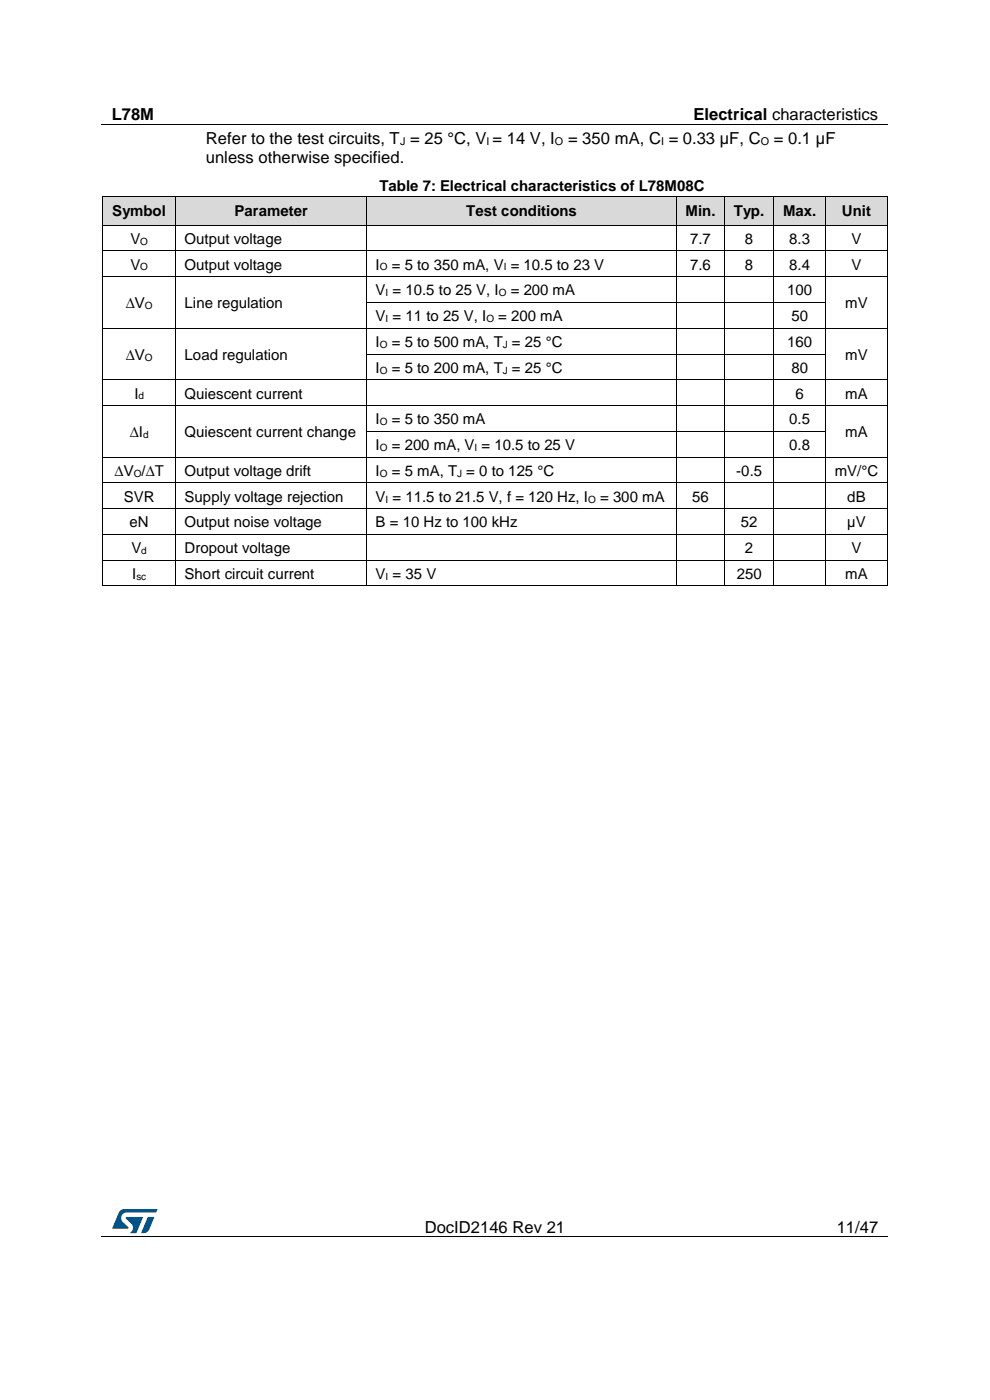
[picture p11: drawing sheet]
<svg xmlns="http://www.w3.org/2000/svg" width="210mm" height="297mm" viewBox="0 0 210 297" stroke-linecap="round" stroke-linejoin="round" font-family="sans-serif">
<path d="M21.5 26.5h166.8M21.5 262.4h166.8" fill="none" stroke="#000" stroke-width=".21"/>
<g fill="#000">
<path d="M104.4 26.4h.1v.1h-.1z" fill-rule="evenodd"/>
<path d="M61.6 262.3h.1v.2h-.1z" fill-rule="evenodd"/>
<path d="M148 262.3h.2v.2h-.2z" fill-rule="evenodd"/>
</g>
<g fill="#005288">
<path d="M25.4 256.9l.6-.4h.4l7 .1-.3 .6h-6.2a1.26 1.26 0 0 0-1.2 1.1 1.26 1.26 0 0 0 .8 1.4l.7 .6v.3l-3.4 .1z"/>
<path d="M31.4 258.2l1.3 .1-1 2.5a1.32 1.32 0 0 1-1.7 .7z"/>
<path d="M26.7 258.2l3.6 .1-1.4 3.3h-1.4a1.35 1.35 0 0 0 .7-1.2 1.35 1.35 0 0 0-.8-1.2l-.7-.6z"/>
</g>
<g fill="#d9d9d9">
<path d="M21.9 41.7h15.3v6h-15.3z" fill-rule="evenodd"/>
<path d="M23.7 41.7h11.7v6h-11.7z" fill-rule="evenodd"/>
<path d="M37.3 41.7h40.5v6h-40.5z" fill-rule="evenodd"/>
<path d="M39.2 41.7h36.7v6h-36.7z" fill-rule="evenodd"/>
<path d="M77.8 41.7h65.7v6h-65.7z" fill-rule="evenodd"/>
<path d="M79.7 41.7h61.9v6h-61.9z" fill-rule="evenodd"/>
<path d="M143.5 41.7h10.2v6h-10.2z" fill-rule="evenodd"/>
<path d="M145.4 41.7h6.4v6h-6.4z" fill-rule="evenodd"/>
<path d="M153.7 41.7h10.4v6h-10.4z" fill-rule="evenodd"/>
<path d="M155.6 41.7h6.7v6h-6.7z" fill-rule="evenodd"/>
<path d="M164.2 41.7h10.9v6h-10.9z" fill-rule="evenodd"/>
<path d="M166.1 41.7h7.1v6h-7.1z" fill-rule="evenodd"/>
<path d="M175.2 41.7h13v6h-13z" fill-rule="evenodd"/>
<path d="M177 41.7h9.4v6h-9.4z" fill-rule="evenodd"/>
</g>
<g fill="#000">
<path d="M21.7 47.7h.2v.1h-.2z" fill-rule="evenodd"/>
<path d="M21.7 47.7h.2v.1h-.2z" fill-rule="evenodd"/>
<path d="M21.7 53.1h.2v.2h-.2z" fill-rule="evenodd"/>
<path d="M21.7 58.6h.2v.2h-.2z" fill-rule="evenodd"/>
<path d="M21.7 41.6l.1 .1z" fill-rule="evenodd"/>
<path d="M21.7 41.6l.1 .1z" fill-rule="evenodd"/>
<path d="M21.9 47.7h.1v.1h-.1z" fill-rule="evenodd"/>
<path d="M37.1 47.7h.2v.1h-.2z" fill-rule="evenodd"/>
<path d="M37.1 53.1h.2v.2h-.2z" fill-rule="evenodd"/>
<path d="M37.1 58.6h.2v.2h-.2z" fill-rule="evenodd"/>
<path d="M37.2 41.6l.1 .1z" fill-rule="evenodd"/>
<path d="M37.3 47.7h.2v.1h-.2z" fill-rule="evenodd"/>
<path d="M77.7 47.7h.2v.1h-.2z" fill-rule="evenodd"/>
<path d="M77.7 53.1h.2v.2h-.2z" fill-rule="evenodd"/>
<path d="M77.7 58.6h.2v.2h-.2z" fill-rule="evenodd"/>
<path d="M77.7 41.6l.1 .1z" fill-rule="evenodd"/>
<path d="M77.9 47.7h.1v.1h-.1z" fill-rule="evenodd"/>
<path d="M143.4 47.7h.1v.1h-.1z" fill-rule="evenodd"/>
<path d="M143.4 53.1h.1v.2h-.1z" fill-rule="evenodd"/>
<path d="M143.4 58.6h.1v.2h-.1z" fill-rule="evenodd"/>
<path d="M143.4 41.6l.1 .1z" fill-rule="evenodd"/>
<path d="M143.5 47.7h.2v.1h-.2z" fill-rule="evenodd"/>
<path d="M153.6 47.7h.2v.1h-.2z" fill-rule="evenodd"/>
<path d="M153.6 53.1h.2v.2h-.2z" fill-rule="evenodd"/>
<path d="M153.6 58.6h.2v.2h-.2z" fill-rule="evenodd"/>
<path d="M153.7 41.6v.1z" fill-rule="evenodd"/>
<path d="M153.8 47.7h.2v.1h-.2z" fill-rule="evenodd"/>
<path d="M164.1 47.7h.1v.1h-.1z" fill-rule="evenodd"/>
<path d="M164.1 53.1h.1v.2h-.1z" fill-rule="evenodd"/>
<path d="M164.1 58.6h.1v.2h-.1z" fill-rule="evenodd"/>
<path d="M164.1 41.6l.1 .1z" fill-rule="evenodd"/>
<path d="M164.2 47.7h.2v.1h-.2z" fill-rule="evenodd"/>
<path d="M175 47.7h.2v.1h-.2z" fill-rule="evenodd"/>
<path d="M175 53.1h.2v.2h-.2z" fill-rule="evenodd"/>
<path d="M175 58.6h.2v.2h-.2z" fill-rule="evenodd"/>
<path d="M175.1 41.6l.1 .1z" fill-rule="evenodd"/>
<path d="M175.2 47.7h.2v.1h-.2z" fill-rule="evenodd"/>
<path d="M188.2 47.7h.1v.1h-.1z" fill-rule="evenodd"/>
<path d="M188.2 47.7h.1v.1h-.1z" fill-rule="evenodd"/>
<path d="M188.2 53.1h.1v.2h-.1z" fill-rule="evenodd"/>
<path d="M188.2 58.6h.1v.2h-.1z" fill-rule="evenodd"/>
<path d="M188.2 41.6l.1 .1z" fill-rule="evenodd"/>
<path d="M188.2 41.6l.1 .1z" fill-rule="evenodd"/>
<path d="M21.7 64.1h.2v.1h-.2z" fill-rule="evenodd"/>
<path d="M21.7 69.5h.2v.2h-.2z" fill-rule="evenodd"/>
<path d="M21.7 75h.2v.2h-.2z" fill-rule="evenodd"/>
<path d="M37.1 64.1h.2v.1h-.2z" fill-rule="evenodd"/>
<path d="M37.1 69.5h.2v.2h-.2z" fill-rule="evenodd"/>
<path d="M37.1 75h.2v.2h-.2z" fill-rule="evenodd"/>
<path d="M77.7 64.1h.2v.1h-.2z" fill-rule="evenodd"/>
<path d="M77.7 69.5h.2v.2h-.2z" fill-rule="evenodd"/>
<path d="M77.7 75h.2v.2h-.2z" fill-rule="evenodd"/>
<path d="M143.4 64.1h.1v.1h-.1z" fill-rule="evenodd"/>
<path d="M143.4 69.5h.1v.2h-.1z" fill-rule="evenodd"/>
<path d="M143.4 75h.1v.2h-.1z" fill-rule="evenodd"/>
<path d="M153.6 64.1h.2v.1h-.2z" fill-rule="evenodd"/>
<path d="M153.6 69.5h.2v.2h-.2z" fill-rule="evenodd"/>
<path d="M153.6 75h.2v.2h-.2z" fill-rule="evenodd"/>
<path d="M164.1 64.1h.1v.1h-.1z" fill-rule="evenodd"/>
<path d="M164.1 69.5h.1v.2h-.1z" fill-rule="evenodd"/>
<path d="M164.1 75h.1v.2h-.1z" fill-rule="evenodd"/>
<path d="M175 64.1h.2v.1h-.2z" fill-rule="evenodd"/>
<path d="M175 69.5h.2v.2h-.2z" fill-rule="evenodd"/>
<path d="M175 75h.2v.2h-.2z" fill-rule="evenodd"/>
<path d="M188.2 64.1h.1v.1h-.1z" fill-rule="evenodd"/>
<path d="M188.2 69.5h.1v.2h-.1z" fill-rule="evenodd"/>
<path d="M188.2 75h.1v.2h-.1z" fill-rule="evenodd"/>
<path d="M21.7 80.5h.2v.2h-.2z" fill-rule="evenodd"/>
<path d="M21.7 85.9h.2v.2h-.2z" fill-rule="evenodd"/>
<path d="M21.7 91.4h.2v.2h-.2z" fill-rule="evenodd"/>
<path d="M21.7 96.9h.2v.1h-.2z" fill-rule="evenodd"/>
<path d="M37.1 80.5h.2v.2h-.2z" fill-rule="evenodd"/>
<path d="M37.1 85.9h.2v.2h-.2z" fill-rule="evenodd"/>
<path d="M37.1 91.4h.2v.2h-.2z" fill-rule="evenodd"/>
<path d="M37.1 96.9h.2v.1h-.2z" fill-rule="evenodd"/>
<path d="M77.7 80.5h.2v.2h-.2z" fill-rule="evenodd"/>
<path d="M77.7 85.9h.2v.2h-.2z" fill-rule="evenodd"/>
<path d="M77.7 91.4h.2v.2h-.2z" fill-rule="evenodd"/>
<path d="M77.7 96.9h.2v.1h-.2z" fill-rule="evenodd"/>
<path d="M143.4 80.5h.1v.2h-.1z" fill-rule="evenodd"/>
<path d="M143.4 85.9h.1v.2h-.1z" fill-rule="evenodd"/>
<path d="M143.4 91.4h.1v.2h-.1z" fill-rule="evenodd"/>
<path d="M143.4 96.9h.1v.1h-.1z" fill-rule="evenodd"/>
<path d="M153.6 80.5h.2v.2h-.2z" fill-rule="evenodd"/>
<path d="M153.6 85.9h.2v.2h-.2z" fill-rule="evenodd"/>
<path d="M153.6 91.4h.2v.2h-.2z" fill-rule="evenodd"/>
<path d="M153.6 96.9h.2v.1h-.2z" fill-rule="evenodd"/>
<path d="M164.1 80.5h.1v.2h-.1z" fill-rule="evenodd"/>
<path d="M164.1 85.9h.1v.2h-.1z" fill-rule="evenodd"/>
<path d="M164.1 91.4h.1v.2h-.1z" fill-rule="evenodd"/>
<path d="M164.1 96.9h.1v.1h-.1z" fill-rule="evenodd"/>
<path d="M175 80.5h.2v.2h-.2z" fill-rule="evenodd"/>
<path d="M175 85.9h.2v.2h-.2z" fill-rule="evenodd"/>
<path d="M175 91.4h.2v.2h-.2z" fill-rule="evenodd"/>
<path d="M175 96.9h.2v.1h-.2z" fill-rule="evenodd"/>
<path d="M188.2 80.5h.1v.2h-.1z" fill-rule="evenodd"/>
<path d="M188.2 85.9h.1v.2h-.1z" fill-rule="evenodd"/>
<path d="M188.2 91.4h.1v.2h-.1z" fill-rule="evenodd"/>
<path d="M188.2 96.9h.1v.1h-.1z" fill-rule="evenodd"/>
<path d="M21.7 102.3h.2v.2h-.2z" fill-rule="evenodd"/>
<path d="M21.7 107.8h.2v.2h-.2z" fill-rule="evenodd"/>
<path d="M21.7 113.3h.2v.2h-.2z" fill-rule="evenodd"/>
<path d="M21.7 118.8h.2v.1h-.2z" fill-rule="evenodd"/>
<path d="M37.1 102.3h.2v.2h-.2z" fill-rule="evenodd"/>
<path d="M37.1 107.8h.2v.2h-.2z" fill-rule="evenodd"/>
<path d="M37.1 113.3h.2v.2h-.2z" fill-rule="evenodd"/>
<path d="M37.1 118.8h.2v.1h-.2z" fill-rule="evenodd"/>
<path d="M77.7 102.3h.2v.2h-.2z" fill-rule="evenodd"/>
<path d="M77.7 107.8h.2v.2h-.2z" fill-rule="evenodd"/>
<path d="M77.7 113.3h.2v.2h-.2z" fill-rule="evenodd"/>
<path d="M77.7 118.8h.2v.1h-.2z" fill-rule="evenodd"/>
<path d="M143.4 102.3h.1v.2h-.1z" fill-rule="evenodd"/>
<path d="M143.4 107.8h.1v.2h-.1z" fill-rule="evenodd"/>
<path d="M143.4 113.3h.1v.2h-.1z" fill-rule="evenodd"/>
<path d="M143.4 118.8h.1v.1h-.1z" fill-rule="evenodd"/>
<path d="M153.6 102.3h.2v.2h-.2z" fill-rule="evenodd"/>
<path d="M153.6 107.8h.2v.2h-.2z" fill-rule="evenodd"/>
<path d="M153.6 113.3h.2v.2h-.2z" fill-rule="evenodd"/>
<path d="M153.6 118.8h.2v.1h-.2z" fill-rule="evenodd"/>
<path d="M164.1 102.3h.1v.2h-.1z" fill-rule="evenodd"/>
<path d="M164.1 107.8h.1v.2h-.1z" fill-rule="evenodd"/>
<path d="M164.1 113.3h.1v.2h-.1z" fill-rule="evenodd"/>
<path d="M164.1 118.8h.1v.1h-.1z" fill-rule="evenodd"/>
<path d="M175 102.3h.2v.2h-.2z" fill-rule="evenodd"/>
<path d="M175 107.8h.2v.2h-.2z" fill-rule="evenodd"/>
<path d="M175 113.3h.2v.2h-.2z" fill-rule="evenodd"/>
<path d="M175 118.8h.2v.1h-.2z" fill-rule="evenodd"/>
<path d="M188.2 102.3h.1v.2h-.1z" fill-rule="evenodd"/>
<path d="M188.2 107.8h.1v.2h-.1z" fill-rule="evenodd"/>
<path d="M188.2 113.3h.1v.2h-.1z" fill-rule="evenodd"/>
<path d="M188.2 118.8h.1v.1h-.1z" fill-rule="evenodd"/>
<path d="M21.7 124.2h.2v.2h-.2z" fill-rule="evenodd"/>
<path d="M21.7 124.2h.2v.2h-.2z" fill-rule="evenodd"/>
<path d="M37.1 124.2h.2v.2h-.2z" fill-rule="evenodd"/>
<path d="M77.7 124.2h.2v.2h-.2z" fill-rule="evenodd"/>
<path d="M143.4 124.2h.1v.2h-.1z" fill-rule="evenodd"/>
<path d="M153.6 124.2h.2v.2h-.2z" fill-rule="evenodd"/>
<path d="M164.1 124.2h.1v.2h-.1z" fill-rule="evenodd"/>
<path d="M175 124.2h.2v.2h-.2z" fill-rule="evenodd"/>
<path d="M188.2 124.2h.1v.2h-.1z" fill-rule="evenodd"/>
<path d="M188.2 124.2h.1v.2h-.1z" fill-rule="evenodd"/>
</g>
<g fill="none" stroke="#000" stroke-width=".21">
<path d="M21.8 41.7v6M21.8 47.8v5.3M21.8 53.3v5.3M21.8 58.8v5.3M21.8 41.6h15.4M21.9 53.2h15.2M21.9 58.7h15.2M22 47.8h15.1M37.2 41.7v6M37.2 47.8v5.3M37.2 53.3v5.3M37.2 58.8v5.3"/>
<path d="M37.3 41.6h40.4M37.3 53.2h40.4M37.3 58.7h40.4M37.5 47.8h40.2M77.8 41.7v6M77.8 47.8v5.3M77.8 53.3v5.3M77.8 58.8v5.3M77.8 41.6h65.6M77.9 53.2h65.5M77.9 58.7h65.5M78 47.8h65.4"/>
<path d="M143.5 41.7v6M143.5 47.8v5.3M143.5 53.3v5.3M143.5 58.8v5.3M143.5 41.6h10.2M143.5 53.2h10.1M143.5 58.7h10.1M143.7 47.8h9.9M153.7 41.7v6M153.7 47.8v5.3M153.7 53.3v5.3M153.7 58.8v5.3"/>
<path d="M153.7 41.6h10.4M153.8 53.2h10.3M153.8 58.7h10.3M154 47.8h10.1M164.2 41.7v6M164.2 47.8v5.3M164.2 53.3v5.3M164.2 58.8v5.3M164.2 41.6h10.9M164.2 53.2h10.8M164.2 58.7h10.8M164.4 47.8h10.6"/>
<path d="M175.1 41.7v6M175.1 47.8v5.3M175.1 53.3v5.3M175.1 58.8v5.3M175.2 41.6h13M175.2 53.2h13M175.2 58.7h13M175.4 47.8h12.8M188.3 41.7v6M188.3 47.8v5.3M188.3 53.3v5.3M188.3 58.8v5.3"/>
<path d="M21.8 64.2v5.3M21.8 69.7v5.3M21.8 75.2v5.3M21.9 69.6h15.2M37.2 64.2v5.3M37.2 69.7v5.3M37.2 75.2v5.3M37.3 69.6h40.4M77.8 64.2v5.3M77.8 69.7v5.3M77.8 75.2v5.3M77.9 64.1h65.5"/>
<path d="M77.9 69.6h65.5M77.9 75.1h65.5M143.5 64.2v5.3M143.5 69.7v5.3M143.5 75.2v5.3M143.5 64.1h10.1M143.5 69.6h10.1M143.5 75.1h10.1M153.7 64.2v5.3M153.7 69.7v5.3M153.7 75.2v5.3M153.8 64.1h10.3"/>
<path d="M153.8 69.6h10.3M153.8 75.1h10.3M164.2 64.2v5.3M164.2 69.7v5.3M164.2 75.2v5.3M164.2 64.1h10.8M164.2 69.6h10.8M164.2 75.1h10.8M175.1 64.2v5.3M175.1 69.7v5.3M175.1 75.2v5.3M175.2 69.6h13"/>
<path d="M188.3 64.2v5.3M188.3 69.7v5.3M188.3 75.2v5.3M21.8 80.7v5.2M21.8 86.1v5.3M21.8 91.6v5.3M21.8 97v5.3M21.9 80.6h15.2M21.9 86h15.2M21.9 97h15.2M37.2 80.7v5.2M37.2 86.1v5.3"/>
<path d="M37.2 91.6v5.3M37.2 97v5.3M37.3 80.6h40.4M37.3 86h40.4M37.3 97h40.4M77.8 80.7v5.2M77.8 86.1v5.3M77.8 91.6v5.3M77.8 97v5.3M77.9 80.6h65.5M77.9 86h65.5M77.9 91.5h65.5"/>
<path d="M77.9 97h65.5M143.5 80.7v5.2M143.5 86.1v5.3M143.5 91.6v5.3M143.5 97v5.3M143.5 80.6h10.1M143.5 86h10.1M143.5 91.5h10.1M143.5 97h10.1M153.7 80.7v5.2M153.7 86.1v5.3M153.7 91.6v5.3"/>
<path d="M153.7 97v5.3M153.8 80.6h10.3M153.8 86h10.3M153.8 91.5h10.3M153.8 97h10.3M164.2 80.7v5.2M164.2 86.1v5.3M164.2 91.6v5.3M164.2 97v5.3M164.2 80.6h10.8M164.2 86h10.8M164.2 91.5h10.8"/>
<path d="M164.2 97h10.8M175.1 80.7v5.2M175.1 86.1v5.3M175.1 91.6v5.3M175.1 97v5.3M175.2 80.6h13M175.2 86h13M175.2 97h13M188.3 80.7v5.2M188.3 86.1v5.3M188.3 91.6v5.3M188.3 97v5.3"/>
<path d="M21.8 102.5v5.3M21.8 108v5.3M21.8 113.5v5.3M21.8 118.9v5.3M21.9 102.4h15.2M21.9 107.9h15.2M21.9 113.4h15.2M21.9 118.8h15.2M37.2 102.5v5.3M37.2 108v5.3M37.2 113.5v5.3M37.2 118.9v5.3"/>
<path d="M37.3 102.4h40.4M37.3 107.9h40.4M37.3 113.4h40.4M37.3 118.8h40.4M77.8 102.5v5.3M77.8 108v5.3M77.8 113.5v5.3M77.8 118.9v5.3M77.9 102.4h65.5M77.9 107.9h65.5M77.9 113.4h65.5M77.9 118.8h65.5"/>
<path d="M143.5 102.5v5.3M143.5 108v5.3M143.5 113.5v5.3M143.5 118.9v5.3M143.5 102.4h10.1M143.5 107.9h10.1M143.5 113.4h10.1M143.5 118.8h10.1M153.7 102.5v5.3M153.7 108v5.3M153.7 113.5v5.3M153.7 118.9v5.3"/>
<path d="M153.8 102.4h10.3M153.8 107.9h10.3M153.8 113.4h10.3M153.8 118.8h10.3M164.2 102.5v5.3M164.2 108v5.3M164.2 113.5v5.3M164.2 118.9v5.3M164.2 102.4h10.8M164.2 107.9h10.8M164.2 113.4h10.8M164.2 118.8h10.8"/>
<path d="M175.1 102.5v5.3M175.1 108v5.3M175.1 113.5v5.3M175.1 118.9v5.3M175.2 102.4h13M175.2 107.9h13M175.2 113.4h13M175.2 118.8h13M188.3 102.5v5.3M188.3 108v5.3M188.3 113.5v5.3M188.3 118.9v5.3"/>
<path d="M21.9 124.3h15.2M37.3 124.3h40.4M77.9 124.3h65.5M143.5 124.3h10.1M153.8 124.3h10.3M164.2 124.3h10.8M175.2 124.3h13"/>
</g>
<g font-size="3.5">
<text x="23.7" y="25.5">L78M</text>
<text x="147.1" y="25.5">Electrical characteristics</text>
<text x="43.7" y="30.6">Refer to the test circuits, T = 25 °C, V = 14 V, I</text>
<text x="43.7" y="34.7">unless otherwise specified.</text>
<text x="120.5" y="30.6">= 350 mA, C = 0.33 µF, C</text>
<text x="164.2" y="30.6">= 0.1 µF</text>
<text x="90.1" y="261.5">DocID2146 Rev 21</text>
<text x="177.5" y="261.5">11/47</text>
</g>
<g font-size="3.2">
<text x="80.5" y="40.4">Table 7: Electrical characteristics of L78M08C</text>
<text x="23.8" y="45.8">Symbol</text>
<text x="49.7" y="45.8">Parameter</text>
<text x="98.9" y="45.8">Test conditions</text>
<text x="145.4" y="45.8">Min.</text>
<text x="155.7" y="45.8">Typ.</text>
<text x="166.1" y="45.8">Max.</text>
<text x="178.6" y="45.8">Unit</text>
<text x="27.7" y="51.7">V</text>
<text x="39.2" y="51.7">Output voltage</text>
<text x="146.4" y="51.7">7.7</text>
<text x="158" y="51.7">8</text>
<text x="167.4" y="51.7">8.3</text>
<text x="180.6" y="51.7">V</text>
<text x="27.7" y="57.2">V</text>
<text x="39.2" y="57.2">Output voltage</text>
<text x="79.7" y="57.2">I</text>
<text x="83.1" y="57.2">= 5 to 350 mA, V = 10.5 to 23 V</text>
<text x="146.4" y="57.2">7.6</text>
<text x="158" y="57.2">8</text>
<text x="167.4" y="57.2">8.4</text>
<text x="180.6" y="57.2">V</text>
<text x="26.7" y="65.4">∆V</text>
<text x="39.2" y="65.4">Line regulation</text>
<text x="79.7" y="62.7">V = 10.5 to 25 V, I</text>
<text x="108.4" y="62.7">= 200 mA</text>
<text x="167" y="62.7">100</text>
<text x="179.3" y="65.4">mV</text>
<text x="79.7" y="68.1">V = 11 to 25 V, I</text>
<text x="105.7" y="68.1">= 200 mA</text>
<text x="167.9" y="68.1">50</text>
<text x="26.7" y="76.3">∆V</text>
<text x="39.2" y="76.3">Load regulation</text>
<text x="79.7" y="73.6">I</text>
<text x="83.1" y="73.6">= 5 to 500 mA, T = 25 °C</text>
<text x="167" y="73.6">160</text>
<text x="179.3" y="76.3">mV</text>
<text x="79.7" y="79.1">I</text>
<text x="83.1" y="79.1">= 5 to 200 mA, T = 25 °C</text>
<text x="167.9" y="79.1">80</text>
<text x="28.5" y="84.5">I</text>
<text x="39.2" y="84.5">Quiescent current</text>
<text x="168.7" y="84.5">6</text>
<text x="179.3" y="84.5">mA</text>
<text x="27.5" y="92.8">∆I</text>
<text x="39.2" y="92.8">Quiescent current change</text>
<text x="79.7" y="90">I</text>
<text x="79.7" y="95.5">I</text>
<text x="83.1" y="90">= 5 to 350 mA</text>
<text x="83.1" y="95.5">= 200 mA, V = 10.5 to 25 V</text>
<text x="167.4" y="90">0.5</text>
<text x="167.4" y="95.5">0.8</text>
<text x="179.3" y="92.8">mA</text>
<text x="24.3" y="100.9">∆V /∆T</text>
<text x="39.2" y="100.9">Output voltage drift</text>
<text x="79.7" y="100.9">I</text>
<text x="83.1" y="100.9">= 5 mA, T = 0 to 125 °C</text>
<text x="156.2" y="100.9">-0.5</text>
<text x="177.1" y="100.9">mV/°C</text>
<text x="26.3" y="106.4">SVR</text>
<text x="39.2" y="106.4">Supply voltage rejection</text>
<text x="79.7" y="106.4">V = 11.5 to 21.5 V, f = 120 Hz, I</text>
<text x="127.3" y="106.4">= 300 mA</text>
<text x="146.8" y="106.4">56</text>
<text x="179.7" y="106.4">dB</text>
<text x="27.5" y="111.9">eN</text>
<text x="39.2" y="111.9">Output noise voltage</text>
<text x="79.7" y="111.9">B = 10 Hz to 100 kHz</text>
<text x="157.2" y="111.9">52</text>
<text x="179.7" y="111.9">µV</text>
<text x="27.9" y="117.4">V</text>
<text x="39.2" y="117.4">Dropout voltage</text>
<text x="158" y="117.4">2</text>
<text x="180.6" y="117.4">V</text>
<text x="28" y="122.8">I</text>
<text x="39.2" y="122.8">Short circuit current</text>
<text x="79.7" y="122.8">V = 35 V</text>
<text x="156.3" y="122.8">250</text>
<text x="179.3" y="122.8">mA</text>
</g>
<g font-size="2.3">
<text x="84.9" y="30.8">J</text>
<text x="103.2" y="30.8">I</text>
<text x="117.7" y="30.8">O</text>
<text x="140.2" y="30.8">I</text>
<text x="161.4" y="30.8">O</text>
</g>
<g font-size="2.1">
<text x="29.8" y="51.9">O</text>
<text x="29.8" y="57.4">O</text>
<text x="80.6" y="57.4">O</text>
<text x="106.9" y="57.4">I</text>
<text x="30.7" y="65.6">O</text>
<text x="81.8" y="62.8">I</text>
<text x="105.8" y="62.8">O</text>
<text x="81.8" y="68.3">I</text>
<text x="103.2" y="68.3">O</text>
<text x="30.7" y="76.5">O</text>
<text x="80.6" y="73.8">O</text>
<text x="106.7" y="73.8">J</text>
<text x="80.6" y="79.3">O</text>
<text x="106.7" y="79.3">J</text>
<text x="29.4" y="84.7">d</text>
<text x="30.4" y="92.9">d</text>
<text x="80.6" y="90.2">O</text>
<text x="80.6" y="95.6">O</text>
<text x="100.7" y="95.6">I</text>
<text x="28.4" y="101.1">O</text>
<text x="80.6" y="101.1">O</text>
<text x="97" y="101.1">J</text>
<text x="81.8" y="106.6">I</text>
<text x="124.8" y="106.6">O</text>
<text x="30" y="117.5">d</text>
<text x="28.9" y="123">sc</text>
<text x="81.8" y="123">I</text>
</g>
</svg>
